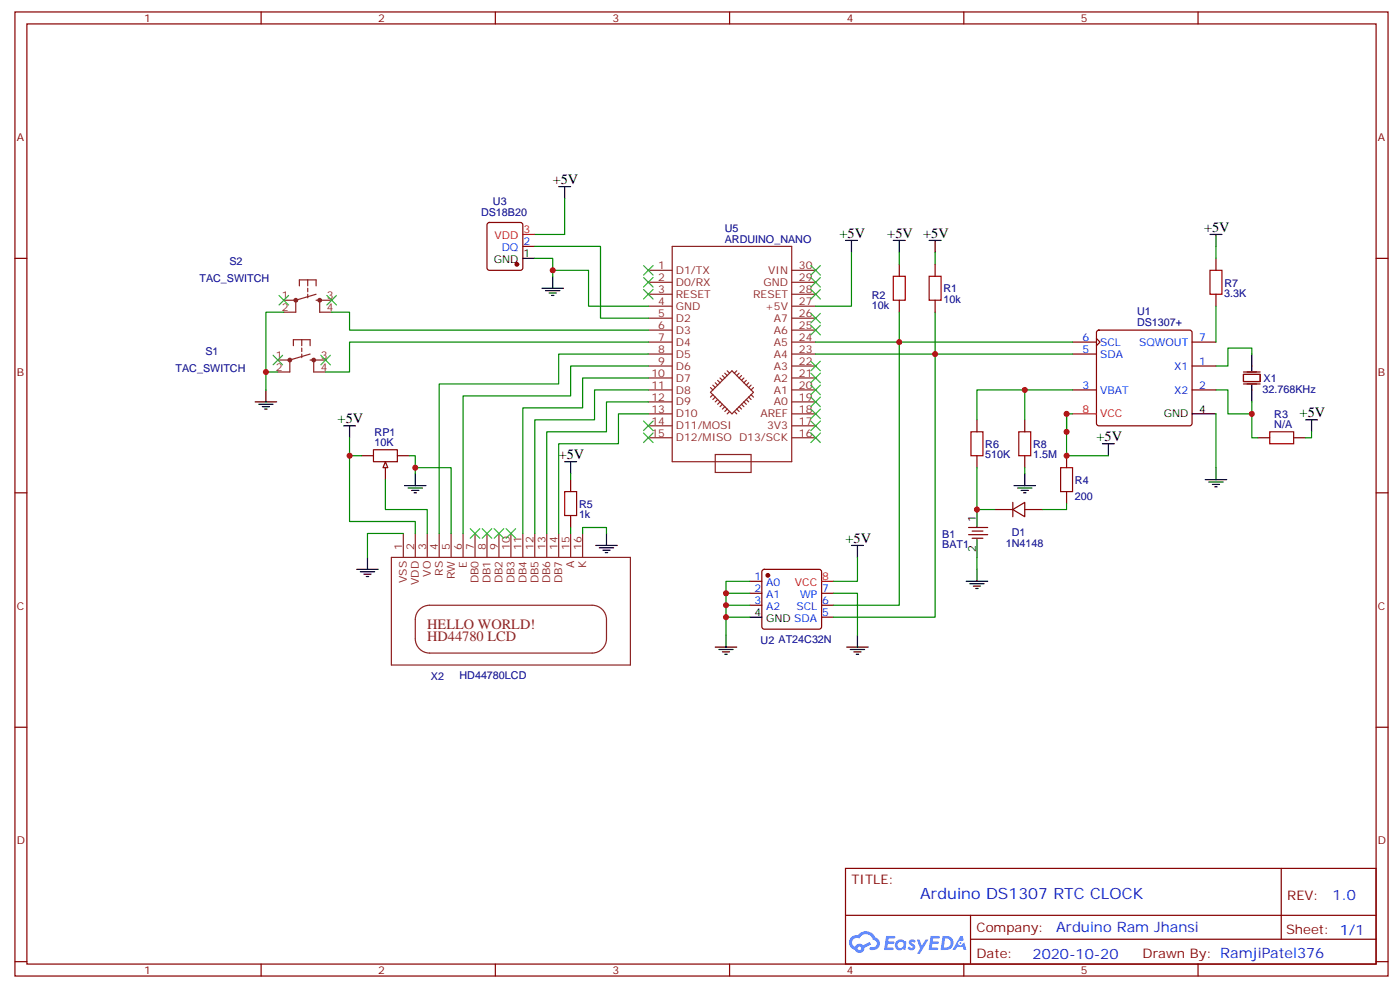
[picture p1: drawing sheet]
<svg xmlns="http://www.w3.org/2000/svg" width="413mm" height="291mm" viewBox="0 0 413 291" stroke-linecap="round" stroke-linejoin="round" font-family="sans-serif">
<g fill="none" stroke="#870000" stroke-width=".35">
<path d="M4.4 3.5h405.4v284.4h-405.4zM7.9 7.1h398.3v277.2h-398.3zM77.1 3.5v3.6M146.2 3.5v3.6M215.4 3.5v3.6M284.5 3.5v3.6M353.7 3.5v3.6M4.4 76.2h3.5M406.2 76.2h3.6M4.4 145.3h3.5M406.2 145.3h3.6M4.4 214.5h3.5"/>
<path d="M406.2 214.5h3.6M249.6 256.1h156.6v28.2h-156.6zM378.2 256.1v20.9M249.6 270h156.5M286.5 277h119.6M286.5 270v14.1M4.4 283.6h3.5M77.1 284.3v3.6M146.2 284.3v3.6M215.4 284.3v3.6M284.5 284.3v3.6M353.7 284.3v3.6"/>
<path d="M406.2 283.6h3.6"/>
</g>
<g fill="#5487ff">
<path d="M268.6 277.3a1.22 1.22 0 0 1 1.7 .3l-.4 .5a.47 .47 0 0 0-.3-.4 .47 .47 0 0 0-.5 .2l.1 .3a1.14 1.14 0 0 1 .8 1.7 1.14 1.14 0 0 1-1.9 0l-.2-.2 .5-.5 .7 .4a.29 .29 0 0 0 .3-.3 .29 .29 0 0 0-.2-.3 1.04 1.04 0 0 1-.6-1.7z"/>
<path d="M261.6 276h2.3l.4 .2-.2 .5-1.8 .1-.1 .8h1.5l.3 .4-.4 .4h-1.5l-.2 1.1h1.7l.2 .3-.2 .3-2.6 .1z"/>
<path d="M274.7 276h2.4l.3 .2-.1 .5-1.8 .1-.2 .8h1.6l.3 .4-.4 .4h-1.6l-.1 1.1h1.7l.2 .3-.2 .3-2.7 .1z"/>
<path d="M283.5 276.1h.7l.3 1.2-.6 .3a.69 .69 0 0 0-1 .3 .69 .69 0 0 0 .4 1 .69 .69 0 0 0 .9-.7l.5-.2 .6 2.2h-.8l-.3-.9h-1.7l-.5 .9h-.9z"/>
<path d="M270.7 277.1h.8l.6 1.8 1.1-1.8h.9l-2.6 4.2h-.8l.9-1.5z"/>
<path d="M278.3 276.1l-.6 4.1h1.3a2.11 2.11 0 0 0 2.5-2.1 2.11 2.11 0 0 0-2.5-2zM279 276.8a1.39 1.39 0 0 1 1.7 1.4 1.39 1.39 0 0 1-1.8 1.3h-.3z"/>
<path d="M264.6 277.7a1.54 1.54 0 0 0-.1 2.1 1.54 1.54 0 0 0 2.1 .2l.7 .2 .3-2.3-.2-.2-.4-.1a1.49 1.49 0 0 0-2.4 .1zM264.8 278.7a.95 .95 0 0 1 1.9 0 .95 .95 0 0 1-1.9 0z"/>
<path d="M251.3 276.4a2.18 2.18 0 0 0 1.1 3.7 1.44 1.44 0 0 0 1.6 1 1.44 1.44 0 0 0 1.1-1.5l2.1-1-.5-.8-1.9 1a1.47 1.47 0 0 0-2.4 .4 1.39 1.39 0 0 1-.7-1.9 1.39 1.39 0 0 1 2-.5 2.12 2.12 0 0 1 2.2-1.3 2.12 2.12 0 0 1 1.8 1.7 1.14 1.14 0 0 1 1.1 1.4 1.14 1.14 0 0 1-1.6 .8 .43 .43 0 0 0-.5 .3 .43 .43 0 0 0 .4 .5 1.98 1.98 0 0 0 2.5-1.2 1.98 1.98 0 0 0-1.2-2.5 3.1 3.1 0 0 0-5.3-.7l-.9 .1zM253.2 279.7a.55 .55 0 0 1 1.1 0 .55 .55 0 0 1-1.1 0z"/>
<circle cx="283.5" cy="278.1" r=".26"/>
</g>
<g fill="none" stroke="#870000" stroke-width=".35">
<path d="M144 65.8l.5-.2h9.1l.5 .2 .2 .5v12.7l-.2 .5-.5 .2h-9.1l-.5-.2-.2-.5v-12.7zM154.3 72.7h3.6M265.5 78v3.5M265.5 88.5v3.6M323.7 99.8l1 1.1-1 1.1M323.9 97.6l.5-.2h26.8l.5 .2 .2 .5v26.8l-.2 .5-.5 .2h-26.8l-.5-.2-.2-.5v-26.8zM316.6 115h7.1M316.6 104.4h7.1M316.6 100.9h7.1M351.9 108h7.1M351.9 115h7.1M351.9 100.9h7.1"/>
<path d="M367.1 110.4h4.9v2.1h-4.9zM367.1 109.7h4.9M367.1 113.2h4.9M106.7 134.4h3.5M110.2 132.6h7.1v3.6h-7.1zM113.8 137.9v3.6M117.3 134.4h3.5M371.3 129.1h3.5M381.9 129.1h3.5M285.9 155.6h5.7M285.9 157.7h5.7M287 156.6h3.2"/>
<path d="M287 158.8h3.2M221.4 171.5h3.5M221.4 175h3.5M221.4 178.5h3.5M225.1 168.1l.5-.2h16.2l.5 .2 .2 .5v16.3l-.2 .5-.5 .2h-16.2l-.5-.3-.2-.4v-16.3zM242.5 175h3.6M242.5 178.5h3.6M242.5 182h3.6"/>
</g>
<path d="M154.3 76.2h3.6M369.5 104.4v5M369.5 113.6v4.9M351.9 122.1h7.1M288.4 150.3v5.3M288.4 159.1v5.3M221.4 182h3.5" fill="none" stroke="#000" stroke-width=".35"/>
<path d="M154.3 69.1h3.6M316.6 122.1h7.1M242.5 171.5h3.6" fill="none" stroke="#f00" stroke-width=".35"/>
<g fill="#870000" stroke="#870000" stroke-width=".35">
<circle cx="226.7" cy="169.7" r=".53"/>
<circle cx="152.6" cy="78" r=".53"/>
</g>
<g fill="none" stroke="#8c2424" stroke-width=".35">
<path d="M191.4 79.7h7M198.4 72.7h35.3v63.5h-35.3zM233.7 79.7h7.1M83.8 88.5h3.5M87.3 88.5v3.6h-3.5M88.4 84.3v-1.7h4.9v1.7M90.8 82.6v1.7M90.8 85v1.1M90.8 86.8v1M93.3 88.5h4.6M93.3 86.8l-6 1.7M94.4 88.5v3.6h3.5"/>
<path d="M191.4 97.4h7M191.4 93.8h7M191.4 90.3h7M191.4 86.8h7M191.4 83.3h7M233.7 97.4h7.1M233.7 93.8h7.1M233.7 90.3h7.1M233.7 86.8h7.1M233.7 83.3h7.1M82 106.2h3.5M85.5 106.2v3.5h-3.5"/>
<path d="M86.6 102v-1.8h4.9v1.8M89.1 100.2v1.8M89.1 102.7v1M89.1 104.4v1.1M91.5 106.2h4.6M91.5 104.4l-6 1.8M92.6 106.2v3.5h3.5M191.4 118.5h7M191.4 115h7M191.4 111.5h7M191.4 108h7M191.4 104.4h7"/>
<path d="M191.4 100.9h7M209.7 115.7l6.4-6.3 6.3 6.3-6.3 6.4zM209.7 114.3l.7 .7M210.4 113.6l.7 .7M210.4 116.4l-.7 .7M211.1 112.9l.7 .7M211.1 117.1l-.7 .7M211.8 117.8l-.7 .7M211.8 112.2l.7 .7M212.5 111.5l.8 .7M212.5 118.5l-.7 .7M213.3 119.2l-.8 .7"/>
<path d="M213.3 110.8l.7 .7M214 110.1l.7 .7M214 119.9l-.7 .8M214.7 109.4l.7 .7M217.5 109.4l-.7 .7M218.2 119.9l.7 .8M218.2 110.1l-.7 .7M218.9 119.2l.7 .7M218.9 110.8l-.7 .7M219.6 118.5l.7 .7M219.6 111.5l-.7 .7M220.3 117.8l.7 .7"/>
<path d="M220.3 112.2l-.7 .7M221 117.1l.7 .7M221 112.9l-.7 .7M221.7 116.4l.7 .7M221.7 113.6l-.7 .7M222.4 114.3l-.7 .7M233.7 118.5h7.1M233.7 115h7.1M233.7 111.5h7.1M233.7 108h7.1M233.7 104.4h7.1M233.7 100.9h7.1"/>
<path d="M191.4 125.6h7M191.4 122.1h7M191.4 129.1h7M211.1 134.1h10.6v5.2h-10.6zM214.7 120.7l-.7 .7M215.4 121.4l-.7 .7M216.8 121.4l.7 .7M217.5 120.7l.7 .7M233.7 125.6h7.1M233.7 122.1h7.1M233.7 129.1h7.1M119.1 157.3v7.1"/>
<path d="M122.6 157.3v7.1M126.1 157.3v7.1M129.6 157.3v7.1M133.2 157.3v7.1M136.7 157.3v7.1M140.2 157.3v7.1M143.8 157.3v7.1M147.3 157.3v7.1M150.8 157.3v7.1M154.3 157.3v7.1M157.9 157.3v7.1M161.4 157.3v7.1"/>
<path d="M164.9 157.3v7.1M168.5 157.3v7.1M172 157.3v7.1M115.5 164.4h70.6v31.7h-70.6zM123.6 180a4.2 4.2 0 0 1 3.2-1.5h48a4.2 4.2 0 0 1 4.2 4.2v5.7a4.2 4.2 0 0 1-4.2 4.2h-48a4.2 4.2 0 0 1-4.2-4.2v-5.7a4.2 4.2 0 0 1 1-2.7z"/>
</g>
<g fill="none" stroke="#8c2424" stroke-width=".71">
<circle cx="87.3" cy="88.5" r=".35"/>
<circle cx="94.4" cy="88.5" r=".35"/>
<circle cx="85.5" cy="106.2" r=".35"/>
<circle cx="92.6" cy="106.2" r=".35"/>
</g>
<path d="M263.7 81.5h3.5v7h-3.5zM374.8 127.4h7.1v3.5h-7.1z" fill="none" stroke="#a10000" stroke-width=".35"/>
<path d="M113.8 136.2l.7 1.7h-1.4z" fill="#f0f0f0" stroke="#870000" stroke-width=".35"/>
<g fill="none" stroke="#008700" stroke-width=".35">
<path d="M166.7 58.6v10.5h-8.8M157.9 76.2h5.3v5.3M157.9 72.7h19.4v21.1h14.1M163.2 79.7h10.5v10.6h17.7M251.4 74.4v15.9h-10.6M265.5 74.4v3.6M276 74.4v3.6M359 72.7v3.5M83.8 92.1h-5.3v22.9M97.9 92.1h5.3v5.3h88.2M265.5 92.1v86.4h-19.4M276 92.1v89.9h-29.9"/>
<path d="M359 90.3v10.6M78.5 109.7h3.5M191.4 118.5h-12.4v8.9h-17.6v29.9M191.4 115h-15.9v8.8h-17.6v33.5M191.4 111.5h-19.4v8.8h-17.7v37M191.4 108h-22.9v8.8h-31.8v40.5M191.4 104.4h-26.5v8.8h-35.3v44.1M191.4 100.9h-88.2v8.8h-7.1M240.8 100.9h75.8M240.8 104.4h75.8M302.5 115v8.8M316.6 115h-28.2v8.8"/>
<path d="M359 115h3.5v7.1h7v-3.6M369.5 104.4v-1.7h-7v5.3h-3.5M103.2 129.1v5.3M106.7 134.4h-3.5v19.4h19.4v3.5M120.8 134.4h1.8v5.3M122.6 137.9h10.6v19.4M168.5 139.7v1.8M191.4 122.1h-8.8v8.8h-17.7v26.4M288.4 137.9v12.4h5.3M302.5 137.9v1.8M314.9 122.1v12.3h12.3M316.6 122.1h-1.7v5.3"/>
<path d="M359 122.1v15.8M369.5 122.1v7h1.8M387.2 127.4v1.7h-1.8M113.8 141.5v8.8h12.3v7M119.1 157.3h-10.6v7.1M168.5 155.6v1.7M172 157.3v-1.7h7v1.7M314.9 148.5v1.8h-7.1M214.3 175h7.1M214.3 178.5h7.1M221.4 171.5h-7.1v10.5M246.1 175h7v12.3"/>
<path d="M253.1 164.4v7.1h-7M288.4 164.4v3.5M221.4 182h-7.1v5.3"/>
</g>
<g fill="none" stroke="#000" stroke-width=".35">
<path d="M164.9 55h3.6M166.7 55v3.6M249.6 70.9h3.5M251.4 70.9v3.5M263.7 70.9h3.5M265.5 70.9v3.5M274.3 70.9h3.5M276 70.9v3.5M357.2 69.1h3.5M359 69.1v3.6M160 85h6.3M161 85.7h4.3"/>
<path d="M162.1 86.4h2.1M162.8 87.1h.7M163.2 81.5v3.5M75.3 118.5h6.4M76.4 119.2h4.2M77.4 119.9h2.2M78.5 115v3.5M78.1 120.7h.7M101.4 125.6h3.6M103.2 125.6v3.5M122.6 139.7v3.5M166.7 136.2h3.5"/>
<path d="M168.5 136.2v3.5M302.5 139.7v3.5M325.4 130.9h3.6M327.2 130.9v3.5M359 137.9v3.6M385.4 123.8h3.5M387.2 123.8v3.6M119.4 143.2h6.4M120.5 143.9h4.2M121.5 144.6h2.1M122.2 145.3h.7M179 157.3v3.6"/>
<path d="M299.3 143.2h6.4M300.4 143.9h4.2M301.4 144.6h2.2M302.2 145.3h.7M355.8 141.5h6.3M356.8 142.2h4.3M357.9 142.9h2.1M358.6 143.6h.7M105.3 167.9h6.4M106.4 168.6h4.2M107.4 169.3h2.1M108.1 170h.7"/>
<path d="M108.5 164.4v3.5M175.9 160.9h6.3M176.9 161.6h4.3M178 162.3h2.1M178.7 163h.7M251.4 160.9h3.5M253.1 160.9v3.5M285.2 171.5h6.4M286.3 172.2h4.2M287.3 172.9h2.2M288 173.6h.7M288.4 167.9v3.6"/>
<path d="M211.1 190.9h6.4M212.2 191.6h4.2M213.3 192.3h2.1M214 193h.7M214.3 187.3v3.6M249.9 190.9h6.4M251 191.6h4.2M252.1 192.3h2.1M252.8 193h.7M253.1 187.3v3.6"/>
</g>
<g fill="none" stroke="#870000" stroke-width=".35">
<path d="M276 78v3.5M359 76.2v3.5M276 88.5v3.6M359 86.8v3.5M288.4 123.8v3.6M288.4 134.4v3.5M302.5 123.8v3.6M302.5 134.4v3.5M314.9 134.4v3.5M168.5 141.5v3.5M168.5 152v3.6M293.7 150.3h5.3"/>
<path d="M299 150.3l3.5-2.1v4.2zM299 148.2v4.2M302.5 150.3h5.3M314.9 145v3.5"/>
</g>
<path d="M357.2 79.7h3.5v7.1h-3.5zM274.3 81.5h3.5v7h-3.5zM286.6 127.4h3.6v7h-3.6zM300.7 127.4h3.6v7h-3.6zM313.1 137.9h3.5v7.1h-3.5zM166.7 145h3.5v7h-3.5z" fill="none" stroke="#a10000" stroke-width=".35"/>
<g fill="none" stroke="#3c3" stroke-width=".35">
<path d="M190 78.3l2.8 2.8M192.8 78.3l-2.8 2.8M239.4 78.3l2.8 2.8M242.2 78.3l-2.8 2.8M82.4 87.1l2.8 2.9M85.2 87.1l-2.8 2.9M96.5 87.1l2.8 2.9M99.3 87.1l-2.8 2.9M190 81.8l2.8 2.9M190 85.4l2.8 2.8M192.8 81.8l-2.8 2.9M192.8 85.4l-2.8 2.8"/>
<path d="M239.4 96l2.8 2.8M239.4 92.4l2.8 2.9M239.4 85.4l2.8 2.8M239.4 81.8l2.8 2.9M242.2 96l-2.8 2.8M242.2 92.4l-2.8 2.9M242.2 85.4l-2.8 2.8M242.2 81.8l-2.8 2.9M80.6 104.8l2.8 2.8M83.4 104.8l-2.8 2.8M94.7 104.8l2.8 2.8M97.5 104.8l-2.8 2.8"/>
<path d="M239.4 117.1l2.8 2.8M239.4 113.6l2.8 2.8M239.4 110.1l2.8 2.8M239.4 106.5l2.8 2.9M242.2 117.1l-2.8 2.8M242.2 113.6l-2.8 2.8M242.2 110.1l-2.8 2.8M242.2 106.5l-2.8 2.9M190 124.2l2.8 2.8M190 127.7l2.8 2.8M192.8 127.7l-2.8 2.8M192.8 124.2l-2.8 2.8"/>
<path d="M239.4 127.7l2.8 2.8M239.4 124.2l2.8 2.8M239.4 120.7l2.8 2.8M242.2 127.7l-2.8 2.8M242.2 124.2l-2.8 2.8M242.2 120.7l-2.8 2.8M138.8 155.9l2.8 2.9M141.6 155.9l-2.8 2.9M142.3 155.9l2.9 2.9M145.2 155.9l-2.9 2.9M145.9 155.9l2.8 2.9M148.7 155.9l-2.8 2.9"/>
<path d="M149.4 155.9l2.8 2.9M152.2 155.9l-2.8 2.9"/>
</g>
<g fill="#c00">
<circle cx="214.3" cy="182" r=".88"/>
<circle cx="214.3" cy="175" r=".88"/>
<circle cx="214.3" cy="178.5" r=".88"/>
<circle cx="265.5" cy="100.9" r=".88"/>
<circle cx="276" cy="104.4" r=".88"/>
<circle cx="369.5" cy="122.1" r=".88"/>
<circle cx="78.5" cy="109.7" r=".88"/>
<circle cx="122.6" cy="137.9" r=".88"/>
<circle cx="103.2" cy="134.4" r=".88"/>
<circle cx="302.5" cy="115" r=".88"/>
<circle cx="288.4" cy="150.3" r=".88"/>
<circle cx="314.9" cy="122.1" r=".88"/>
<circle cx="314.9" cy="127.4" r=".88"/>
<circle cx="314.9" cy="134.4" r=".88"/>
<circle cx="163.2" cy="79.7" r=".88"/>
</g>
<text font-size="4.6" fill="#00f" x="271.7" y="265.1">Arduino DS1307 RTC CLOCK</text>
<g font-size="4.2">
<text x="163.2" y="54.3">+5V</text>
<text x="247.8" y="70.2">+5V</text>
<text x="261.9" y="70.2">+5V</text>
<text x="272.5" y="70.2">+5V</text>
<text x="355.4" y="68.4">+5V</text>
<text x="99.7" y="124.9">+5V</text>
<text x="383.6" y="123.1">+5V</text>
<text x="323.7" y="130.2">+5V</text>
<text x="164.9" y="135.5">+5V</text>
<text x="249.6" y="160.2">+5V</text>
</g>
<g font-size="4.2" fill="#8d2323">
<text x="126.1" y="185.6">HELLO WORLD!</text>
<text x="126.1" y="189.1">HD44780 LCD</text>
</g>
<g font-size="4.2" fill="#00f">
<text x="393.4" y="265.4">1.0</text>
<text x="311.8" y="274.9">Arduino Ram Jhansi</text>
<text x="304.8" y="282.7">2020-10-20</text>
</g>
<g font-size="3.9" fill="#800">
<text x="251.4" y="260.7">TITLE:</text>
<text x="380" y="265.4">REV:</text>
<text x="288.3" y="274.9">Company:</text>
<text x="379.6" y="275.5">Sheet: 1/1</text>
<text x="288.3" y="282.6">Date:</text>
<text x="337.3" y="282.7">Drawn By: RamjiPatel376</text>
</g>
<g font-size="3.2" fill="#800">
<text x="42.5" y="6.5">1</text>
<text x="111.7" y="6.5">2</text>
<text x="180.8" y="6.5">3</text>
<text x="249.9" y="6.5">4</text>
<text x="319.1" y="6.5">5</text>
<text x="4.9" y="41.6">A</text>
<text x="406.8" y="41.6">A</text>
<text x="4.9" y="110.8">B</text>
<text x="406.8" y="110.8">B</text>
<text x="4.9" y="179.9">C</text>
<text x="406.8" y="179.9">C</text>
<text x="4.9" y="249.1">D</text>
<text x="406.8" y="249.1">D</text>
<text x="42.5" y="287.3">1</text>
<text x="111.7" y="287.3">2</text>
<text x="180.8" y="287.3">3</text>
<text x="249.9" y="287.3">4</text>
<text x="319.1" y="287.3">5</text>
</g>
<g font-size="3.2" fill="#000080">
<text x="142" y="63.9">DS18B20</text>
<text x="145.5" y="60.3">U3</text>
<text x="213.9" y="71.6">ARDUINO_NANO</text>
<text x="213.9" y="68.4">U5</text>
<text x="58.9" y="83.3">TAC_SWITCH</text>
<text x="67.7" y="78.3">S2</text>
<text x="257.4" y="88.1">R2</text>
<text x="278.5" y="89.3">10k</text>
<text x="278.5" y="86.2">R1</text>
<text x="361.4" y="87.6">3.3K</text>
<text x="361.4" y="84.5">R7</text>
<text x="257.4" y="91.1">10k</text>
<text x="335.7" y="92.9">U1</text>
<text x="335.7" y="96.1">DS1307+</text>
<text x="60.6" y="104.7">S1</text>
<text x="51.8" y="109.7">TAC_SWITCH</text>
<text x="373" y="112.7">X1</text>
<text x="372.7" y="115.8">32.768KHz</text>
<text x="376.2" y="123.3">R3</text>
<text x="110.6" y="131.6">10K</text>
<text x="110.6" y="128.6">RP1</text>
<text x="376.2" y="126.3">N/A</text>
<text x="290.9" y="135.2">510K</text>
<text x="290.9" y="132.1">R6</text>
<text x="305" y="135.2">1.5M</text>
<text x="305" y="132.2">R8</text>
<text x="317.3" y="142.7">R4</text>
<text x="170.9" y="149.8">R5</text>
<text x="317.3" y="147.5">200</text>
<text x="170.9" y="152.8">1k</text>
<text x="278.2" y="161.6">BAT1</text>
<text x="278.2" y="158.6">B1</text>
<text x="296.9" y="161.2">1N4148</text>
<text x="298.6" y="158.2">D1</text>
<text x="224.5" y="189.9">U2 AT24C32N</text>
<text x="127.2" y="200.5">X2</text>
<text x="135.6" y="200.1">HD44780LCD</text>
</g>
<g font-size="3.2" fill="#f00">
<text x="146" y="70.6">VDD</text>
<text x="154.5" y="68.8">3</text>
<text x="319.5" y="121.7">8</text>
<text x="324.7" y="123.1">VCC</text>
<text x="234.6" y="172.9">VCC</text>
<text x="242.7" y="171.1">8</text>
</g>
<g font-size="3.2">
<text x="145.8" y="77.6">GND</text>
<text x="154.5" y="75.8">1</text>
<text x="343.6" y="123.1">GND</text>
<text x="354" y="121.7">4</text>
<text x="288" y="153.8" transform="rotate(-90 288 153.8)">1</text>
<text x="288" y="162.9" transform="rotate(-90 288 162.9)">2</text>
<text x="222.7" y="181.7">4</text>
<text x="226.2" y="183.4">GND SDA</text>
</g>
<g font-size="3.2" fill="#00f">
<text x="148.1" y="74.1">DQ</text>
<text x="154.5" y="72.3">2</text>
<text x="319.5" y="100.5">6</text>
<text x="324.7" y="102">SCL</text>
<text x="336.3" y="102">SQWOUT</text>
<text x="354" y="100.5">7</text>
<text x="319.5" y="104.1">5</text>
<text x="324.7" y="105.5">SDA</text>
<text x="354" y="107.6">1</text>
<text x="346.6" y="109">X1</text>
<text x="319.5" y="114.7">3</text>
<text x="324.7" y="116.1">VBAT</text>
<text x="346.6" y="116.1">X2</text>
<text x="354" y="114.7">2</text>
<text x="222.7" y="171.1">1</text>
<text x="226.2" y="172.9">A0</text>
<text x="222.7" y="174.6">2</text>
<text x="222.7" y="178.2">3</text>
<text x="226.2" y="176.4">A1</text>
<text x="226.2" y="179.9">A2</text>
<text x="235.1" y="179.9">SCL</text>
<text x="236.2" y="176.4">WP</text>
<text x="242.7" y="178.2">6</text>
<text x="242.7" y="174.6">7</text>
<text x="242.7" y="181.7">5</text>
</g>
<g font-size="3.2" fill="#8d2323">
<text x="194.3" y="82.9">2</text>
<text x="194.3" y="79.4">1</text>
<text x="199.5" y="80.8">D1/TX</text>
<text x="226.8" y="80.8">VIN</text>
<text x="235.8" y="79.4">30</text>
<text x="235.8" y="82.9">29</text>
<text x="83.2" y="88.2">1</text>
<text x="96.5" y="88.2">3</text>
<text x="194.3" y="90">4</text>
<text x="194.3" y="86.4">3</text>
<text x="199.5" y="87.8">RESET</text>
<text x="199.5" y="84.3">D0/RX</text>
<text x="222.3" y="87.8">RESET</text>
<text x="225.4" y="84.3">GND</text>
<text x="235.8" y="86.4">28</text>
<text x="235.8" y="90">27</text>
<text x="83.2" y="91.7">2</text>
<text x="96.5" y="91.7">4</text>
<text x="194.3" y="93.5">5</text>
<text x="199.5" y="94.9">D2</text>
<text x="199.5" y="91.4">GND</text>
<text x="225.9" y="91.4">+5V</text>
<text x="228.5" y="94.9">A7</text>
<text x="235.8" y="93.5">26</text>
<text x="194.3" y="100.5">7</text>
<text x="194.3" y="97">6</text>
<text x="199.5" y="102">D4</text>
<text x="199.5" y="98.4">D3</text>
<text x="228.5" y="98.4">A6</text>
<text x="228.5" y="102">A5</text>
<text x="235.8" y="97">25</text>
<text x="235.8" y="100.5">24</text>
<text x="81.4" y="105.8">1</text>
<text x="94.7" y="105.8">3</text>
<text x="194.3" y="107.6">9</text>
<text x="194.3" y="104.1">8</text>
<text x="199.5" y="105.5">D5</text>
<text x="228.5" y="105.5">A4</text>
<text x="235.8" y="104.1">23</text>
<text x="235.8" y="107.6">22</text>
<text x="81.4" y="109.4">2</text>
<text x="94.7" y="109.4">4</text>
<text x="192.3" y="111.1">10</text>
<text x="199.5" y="112.5">D7</text>
<text x="199.5" y="109">D6</text>
<text x="228.5" y="109">A3</text>
<text x="228.5" y="112.5">A2</text>
<text x="235.8" y="111.1">21</text>
<text x="192.3" y="118.2">12</text>
<text x="192.3" y="114.7">11</text>
<text x="199.5" y="119.6">D9</text>
<text x="199.5" y="116.1">D8</text>
<text x="228.5" y="116.1">A1</text>
<text x="228.5" y="119.6">A0</text>
<text x="235.8" y="114.7">20</text>
<text x="235.8" y="118.2">19</text>
<text x="192.3" y="125.2">14</text>
<text x="192.3" y="121.7">13</text>
<text x="199.5" y="123.1">D10</text>
<text x="224.5" y="123.1">AREF</text>
<text x="235.8" y="121.7">18</text>
<text x="235.8" y="125.2">17</text>
<text x="192.3" y="128.8">15</text>
<text x="199.5" y="126.6">D11/MOSI</text>
<text x="199.5" y="130.2">D12/MISO D13/SCK</text>
<text x="226.5" y="126.6">3V3</text>
<text x="235.8" y="128.8">16</text>
<text x="118.7" y="162.3" transform="rotate(-90 118.7 162.3)">1</text>
<text x="122.2" y="162.3" transform="rotate(-90 122.2 162.3)">2</text>
<text x="125.8" y="162.3" transform="rotate(-90 125.8 162.3)">3</text>
<text x="129.3" y="162.3" transform="rotate(-90 129.3 162.3)">4</text>
<text x="132.8" y="162.3" transform="rotate(-90 132.8 162.3)">5</text>
<text x="136.3" y="162.3" transform="rotate(-90 136.3 162.3)">6</text>
<text x="137.8" y="167.5" transform="rotate(-90 137.8 167.5)">E</text>
<text x="139.9" y="162.3" transform="rotate(-90 139.9 162.3)">7</text>
<text x="143.4" y="162.3" transform="rotate(-90 143.4 162.3)">8</text>
<text x="146.9" y="162.3" transform="rotate(-90 146.9 162.3)">9</text>
<text x="150.5" y="162.3" transform="rotate(-90 150.5 162.3)">10</text>
<text x="154" y="162.3" transform="rotate(-90 154 162.3)">11</text>
<text x="157.5" y="162.3" transform="rotate(-90 157.5 162.3)">12</text>
<text x="161" y="162.3" transform="rotate(-90 161 162.3)">13</text>
<text x="164.6" y="162.3" transform="rotate(-90 164.6 162.3)">14</text>
<text x="168.1" y="162.3" transform="rotate(-90 168.1 162.3)">15</text>
<text x="169.5" y="167.6" transform="rotate(-90 169.5 167.6)">A</text>
<text x="171.6" y="162.3" transform="rotate(-90 171.6 162.3)">16</text>
<text x="173" y="167.7" transform="rotate(-90 173 167.7)">K</text>
<text x="120.1" y="172" transform="rotate(-90 120.1 172)">VSS</text>
<text x="123.6" y="172.5" transform="rotate(-90 123.6 172.5)">VDD</text>
<text x="127.2" y="170.1" transform="rotate(-90 127.2 170.1)">VO</text>
<text x="130.7" y="169.8" transform="rotate(-90 130.7 169.8)">RS</text>
<text x="134.2" y="170.8" transform="rotate(-90 134.2 170.8)">RW</text>
<text x="141.3" y="172.1" transform="rotate(-90 141.3 172.1)">DB0</text>
<text x="144.8" y="172.1" transform="rotate(-90 144.8 172.1)">DB1</text>
<text x="148.3" y="172.1" transform="rotate(-90 148.3 172.1)">DB2</text>
<text x="151.9" y="172.1" transform="rotate(-90 151.9 172.1)">DB3</text>
<text x="155.4" y="172.1" transform="rotate(-90 155.4 172.1)">DB4</text>
<text x="158.9" y="172.1" transform="rotate(-90 158.9 172.1)">DB5</text>
<text x="162.5" y="172.1" transform="rotate(-90 162.5 172.1)">DB6</text>
<text x="166" y="172.1" transform="rotate(-90 166 172.1)">DB7</text>
</g>
</svg>
